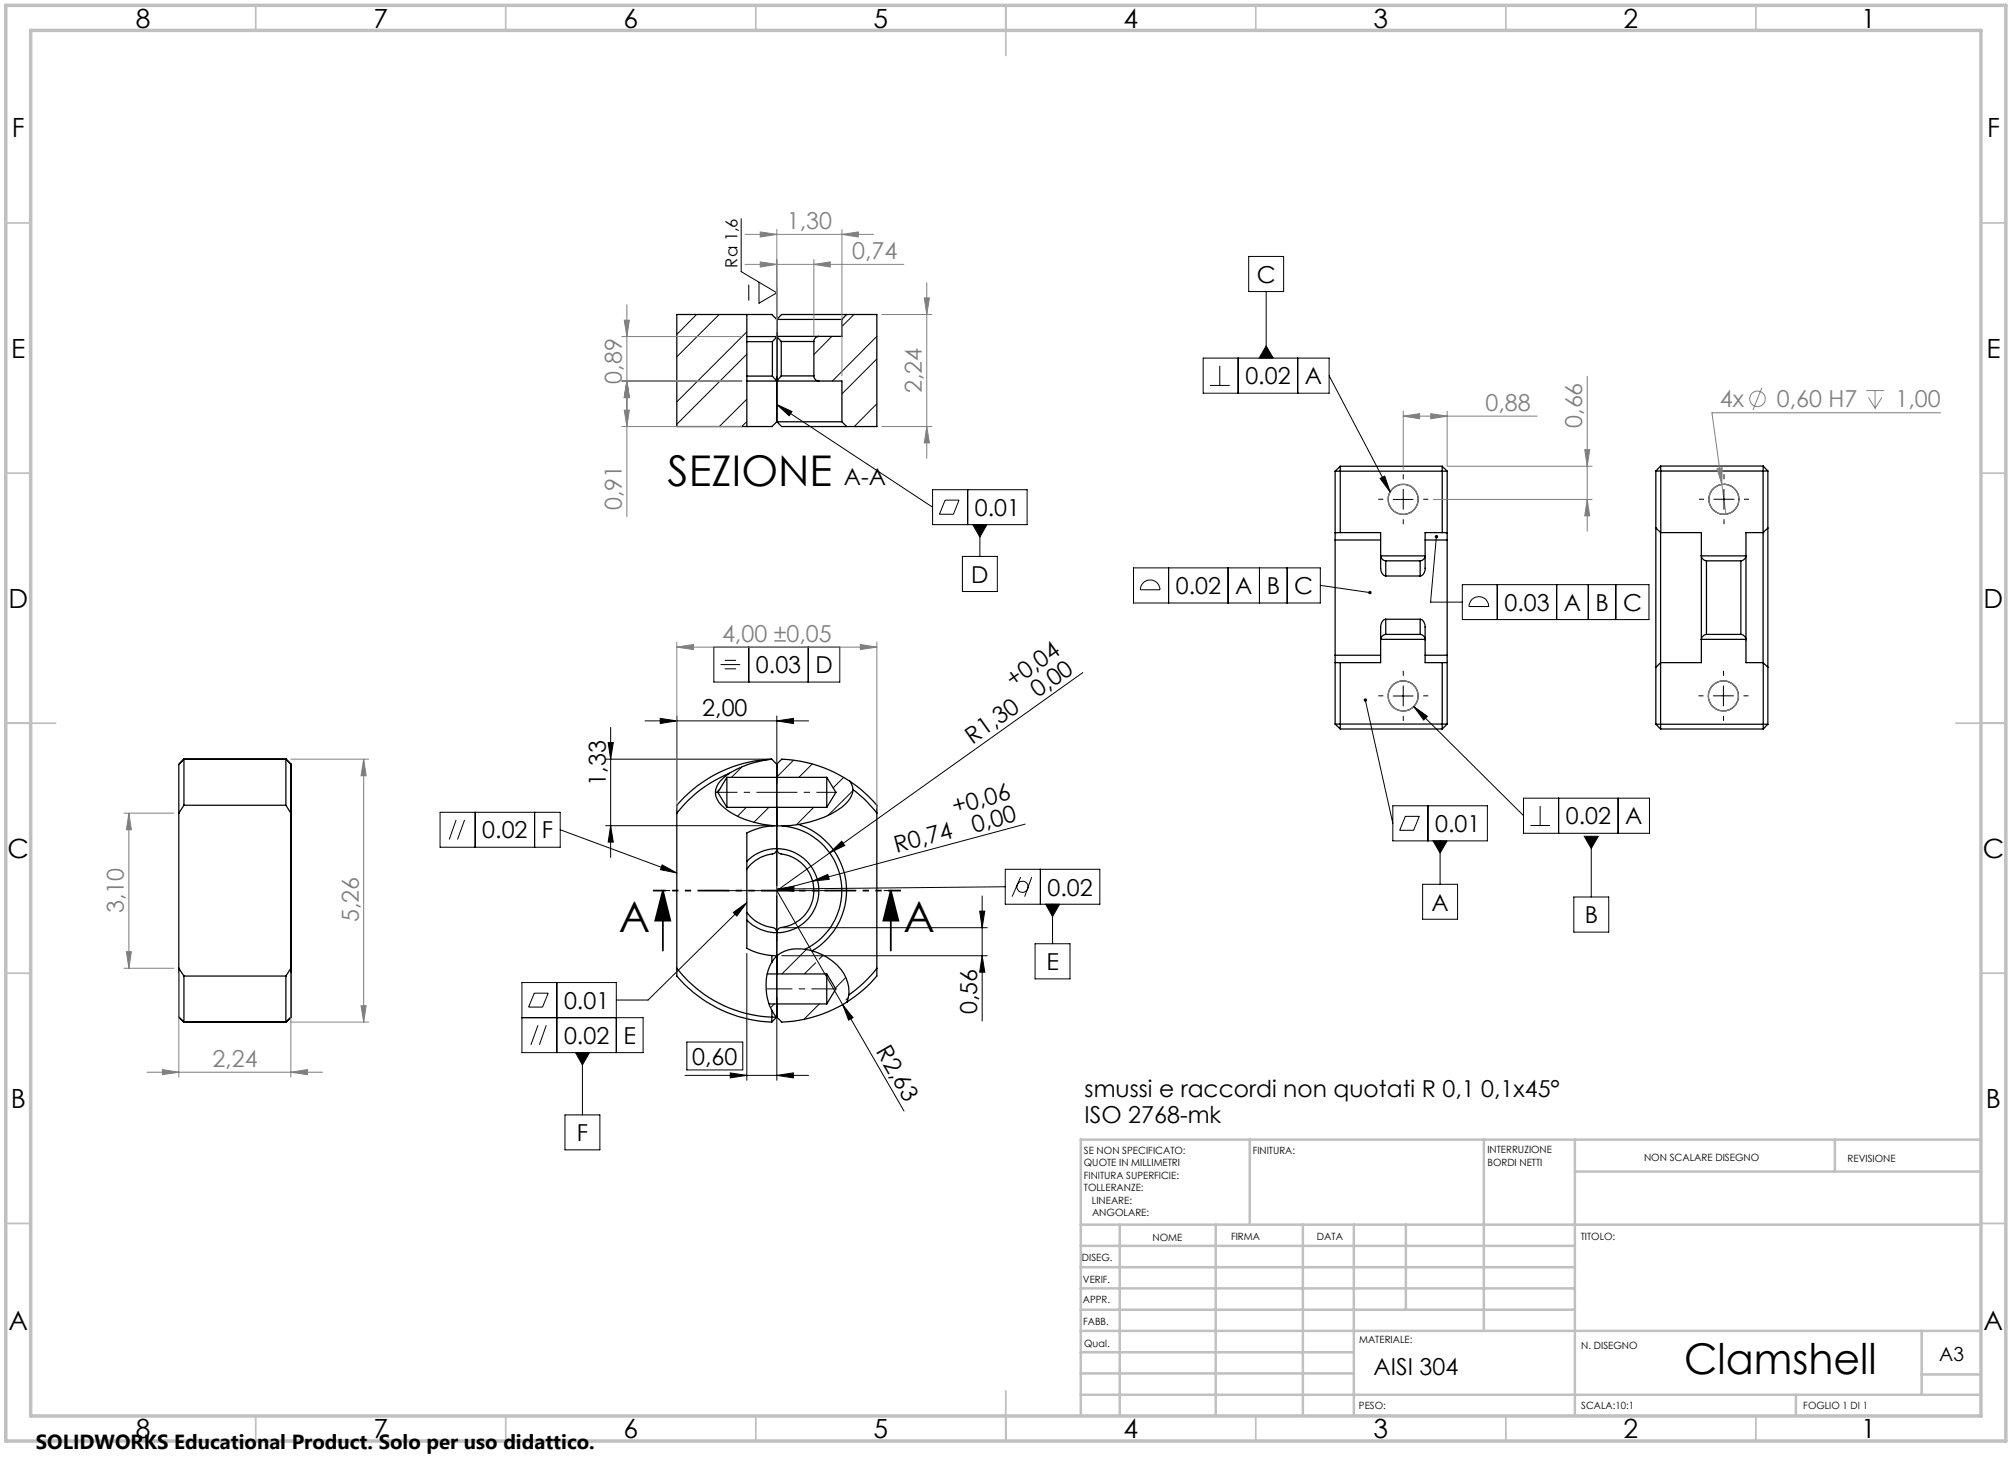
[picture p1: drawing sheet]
<svg xmlns="http://www.w3.org/2000/svg" width="402mm" height="291mm" viewBox="0 0 402 291" stroke-linecap="round" stroke-linejoin="round" font-family="sans-serif">
<g fill="none" stroke="#000" stroke-width=".25">
<path d="M149.4 75.2h5.1M149.4 76.2h6M149.4 67.3h6M149.4 68.3h5.1M149.4 62.9h5l1 1M149.4 62.9h-14v22.4h14M149.4 62.9v22.4M154.5 75.2l.9 1M154.5 68.3v6.9M155.4 76.2h.1M155.4 67.3l-.9 1M155.4 76.2h8.3"/>
<path d="M155.4 63.9h13M155.4 67.3l.8 1M155.4 67.3h8.3M155.4 63.9v20.4M156.2 75.2l-.8 1M156.2 75.2h6.6M156.2 68.3h6.6M156.2 68.3v6.9M162.8 75.2a1.02 1.02 0 0 0 .9 1M162.8 68.3v6.9M163.7 67.3a1.02 1.02 0 0 0-.9 1M163.7 76.2h4.7v8.1"/>
<path d="M168.4 63.9v3.4h-4.7M169.3 62.9h-13l-.9 1M169.3 62.9h6.1v22.4h-6.1M169.3 62.9l-.9 1M155.4 84.3l-1 1h-5M155.4 84.3h.1M155.4 84.3h13M155.4 84.3l.9 1h13M168.4 84.3l.9 1M267 94.2v12.3M267 94.2h22.4M268 93.2v13.3"/>
<path d="M268 93.2h20.4M268 93.2l-1 1M288.4 93.2v13.3M288.4 93.2l1 1M289.4 94.2v12.3M331.1 94.2v11.3M331.1 94.2h22.4M332.1 93.2h20.5M332.1 93.2v13.3M332.1 93.2l-1 1M352.6 93.2v13.3M352.6 93.2l.9 1"/>
<path d="M353.5 94.2v11.4M267 106.5v1.5M267 108v23M267 108h9.1M268 106.5h-1M268 106.5h8.1v4.6M276.1 111.1l.4 .8 .6 .2M276.1 111.1v1a3.8 3.8 0 0 0 .6 2.9l.4 .2M276.1 111.1h.1M276.1 111.1h8.9M277.1 112.1v3.1M277.1 112.1h6.9"/>
<path d="M277.1 115.2h6.9M284 112.1v3.1M285 111.1v1a4 4 0 0 1-.6 2.9l-.4 .2M285 111.1l-.1 .5-.3 .3-.6 .2M285 111.1h.1M285 108h4.4M288.4 106.5h1M288.4 106.5h-3.4v4.6M289.4 106.5v1.5M289.4 108v23M331.1 105.5v27.9M331.1 105.5l1 1"/>
<path d="M332.1 106.5v26M332.1 106.5h8.1v4.6M340.2 111.1h.1M340.2 111.1l.5 .8 .6 .2M340.2 111.1v16.8M340.2 111.1h9M341.3 112.1v14.7M341.3 112.1h6.8M348.1 112.1v14.7M349.2 111.1h.1M349.2 111.1l-.5 .8-.6 .2M349.2 111.1v16.8"/>
<path d="M352.6 106.5v26M352.6 106.5h-3.4v4.6M353.5 105.6v27.8M353.5 105.6l-.9 .9M267 132.4l1 .1M267 131v1.4M267 131h9.1M267 132.4v12.4M268 132.5v13.2M276.1 127.8v.1M276.1 127.8h8.9M276.1 127.9v4.6h-8.1"/>
<path d="M277.1 126.8l-.6 .3-.4 .7M277.1 123.8a1.66 1.66 0 0 0-1 2v2.1M277.1 123.8v3M277.1 126.8h6.9M277.1 123.8h6.9M284 126.8l.4 .1 .5 .4 .1 .5M284 123.8a1.58 1.58 0 0 1 1 2v2.1M284 123.8v3M285 127.8v.1M285 131h4.4M285 127.9v4.6h3.4M288.4 132.5v13.2"/>
<path d="M289.4 131v1.4M289.4 132.4l-1 .1M289.4 132.4v12.4M331.1 133.4v11.4M332.1 132.5v13.2M332.1 132.5l-1 .9M340.2 127.8v.1M340.2 127.8h9M340.2 127.9v4.6h-8.1M341.3 126.8l-.6 .3-.5 .7M341.3 126.8h6.8M348.1 126.8l.6 .3 .5 .7"/>
<path d="M349.2 127.8v.1M349.2 127.9v4.6h3.4M352.6 132.5h.1M352.6 132.5l.9 .9M352.6 132.5v13.2M353.5 133.4v11.4M36.7 151.8h.1M36.7 151.8l-.8 .8M36.7 151.8h20.5M57.2 151.8v.1M57.2 151.8l1 1M58.2 152.8l-1-1v9.2"/>
<path d="M58.2 152.8v9.8M58.2 152.8h.1M58.2 152.8v11.4M145.4 155.4l-1.8 3 1.8 3M145.4 155.4v6M145.4 155.4h19.9M145.9 154.6a25.1 25.1 0 0 0-10.5 8M145.9 154.6l-.4 .2a4.3 4.3 0 0 0-2.3 4.5 6.9 6.9 0 0 0 3.5 3.5 18.9 18.9 0 0 0 7.7 2.2M154.3 151.8a26.5 26.5 0 0 0-18.9 9.2v34.1a26.1 26.1 0 0 0 18.9 9.2M154.3 151.8a20.5 20.5 0 0 0-8.4 2.8M154.3 151.8l1.1 1M155.4 152.8l.9-1a26.4 26.4 0 0 1 13.7 4.4"/>
<path d="M155.4 152.8v16.9M165.3 155.4v6M165.3 155.4l1.9 3-1.9 3M170 156.2a27.6 27.6 0 0 1 5.4 4.8v34.1a26.1 26.1 0 0 1-6 5.2M170 156.2l.3 .7 .3 .9M170.6 157.8a23.9 23.9 0 0 1 4.8 4.7M170.6 157.8a4.8 4.8 0 0 1-2.2 3.6 19.8 19.8 0 0 1-8.7 3.4M267 144.8h22.4M267 144.8l1 .9M268 145.7h20.4M289.4 144.8l-1 .9M331.1 144.8h22.4"/>
<path d="M331.1 144.8l1 .9M332.1 145.7h20.5M353.5 144.8l-.9 .9M35.8 162.6v31M36.8 161v-9.2l-1 1v9.8M36.8 161l-1 1.6M36.8 161h20.4M57.2 161l1 1.6M58.2 162.6v31M58.2 164.2v27.8M58.2 164.2h.1M145.4 161.4h19.9"/>
<path d="M154.4 165.1a13.3 13.3 0 0 0-5 1.4v23.1a12.5 12.5 0 0 0 5 1.4M154.4 165v.1M154.4 165l2 .1M154.9 165.1h-.5M155.4 169.7a8.5 8.5 0 0 0-6 2.5M155.4 169.7l-.2 .5-.3 .4a7.7 7.7 0 0 0-5.5 3.2M155.4 169.7h.1M155.4 169.7a8.4 8.4 0 0 1 8.4 8.4 8.4 8.4 0 0 1-8.4 8.4M155.4 169.7l.1 .5 .3 .4a7.5 7.5 0 0 1 7 7.5 7.5 7.5 0 0 1-7 7.4l-.3 .4-.1 .5M156.4 165.1a13 13 0 0 1 11.7 10.6 13 13 0 0 1-7.1 14.1M159.7 164.8a13.9 13.9 0 0 1 9.5 11.8 13.9 13.9 0 0 1-6.8 13.5M159.7 164.8l-3.3 .3"/>
<path d="M35.8 193.6v9.8l1 .9v-9.2M35.8 193.6l1 1.5M36.8 195.1h20.4M57.2 195.1v9.2l1-.9M58.2 193.6v9.8M58.2 192h.1M58.2 193.6l-1 1.5M58.2 192v11.4M135.4 193.6a25.4 25.4 0 0 0 19 9.8M149.4 182.4a8.1 8.1 0 0 0 5.4 3.1l.4 .4 .2 .5M149.4 183.9a8.3 8.3 0 0 0 6 2.6M153.4 194.7h11.9"/>
<path d="M154.4 191l1 .1M154.4 192.3a10.6 10.6 0 0 0 0 9.7M154.4 191v1.3M155.4 191.1l-1 1.2M155.4 186.5v16.9M155.4 191.1h.1M155.4 186.4v.1M161 189.8l1.4 .3M161 189.8a6.8 6.8 0 0 0-5.6 1.3M162.4 190.1a9.6 9.6 0 0 1 7.3 7.1v1.7M165.3 194.7v6M165.3 194.7l1.8 2.9-1.8 3.1"/>
<path d="M169.7 198.9l-.3 1.4M175.4 193.6a25.1 25.1 0 0 1-5.7 5.3M36 203.5l.7 .8M36.7 204.3h.1M36.7 204.3h20.5M57.2 204.3h.1M58.2 203.4h.1M58.2 203.4l-1 .9M153.8 200.7h11.5M154.4 202l.8 1.4M154.4 203.4h.8M154.4 202v1.4"/>
<path d="M154.4 203.4l-.1 .9M155.2 203.4h.1M155.3 203.4l-1 .9M155.4 203.4h-.1M169.4 200.3a26.9 26.9 0 0 1-13.1 4l-.9-.9"/>
<circle cx="280.6" cy="99.8" r="3"/>
<circle cx="344.8" cy="99.8" r="2.99"/>
<circle cx="280.6" cy="139.1" r="3"/>
<circle cx="344.7" cy="139.1" r="2.99"/>
</g>
<g fill="none" stroke="#000" stroke-width=".2">
<path d="M148.2 43.7v10.6l7.2 4.2-3.6 2.1v-4.2M149.7 57v3.1M155.4 57.5v17.7M249.7 51.3h7v7h-7zM253.2 58.3v13.3M139.3 62.9l-3.9 4M143.8 62.9l-8.4 8.4M149.4 66.3l-14 14M149.4 79.8l-5.5 5.5M149.4 70.8l-14 14M166.4 67.3l-3.6 3.6M170.8 62.9l-2.4 2.4"/>
<path d="M175.4 67.3l-8.9 8.9M175.4 71.8l-7 7M240.6 71.6h25.2v7h-25.2zM242 77.1h3.9M243.9 73.1v4M247.6 71.6v7M253.2 69.2l1.4 2.4h-2.8zM259.5 71.6v7M265.8 75.1l12.2 23.3M149.4 84.3l-1.1 1M155.4 80.9l3 1.4-.6 .8zM155.4 80.9l31.1 20.5"/>
<path d="M175.4 80.7l-4.6 4.6M175.4 85.2l-.1 .1M186.5 97.9h18.9v7h-18.9zM189 100h2.8l-1.1 2.8h-2.8zM193.5 97.9v7M276 95.6l.9-.4 1.1 3.2zM278.6 99.8h4M280.6 97.8v4M342.7 99.8h4.1M344.8 97.8v4M192.5 111.2h6.9v7.1h-6.9zM194.5 104.9h2.9l-1.4 2.5z"/>
<path d="M196 104.9v6.3M226.7 113.5h37.3v7.1h-37.3zM228.5 116.6a1.96 1.96 0 0 1 2.2-.5 1.96 1.96 0 0 1 1.3 1.8h-3.9l.1-.8zM233.7 113.5v7.1M245.6 113.5v7.1M251.9 113.5v7.1M257.4 113.5v7.1M264 117l10 1.5M287.3 107.3l-1.2 13.1h6.3M292.4 116.9h37.4v7h-37.4zM294.4 119.8a1.96 1.96 0 0 1 2.1-.4 1.96 1.96 0 0 1 1.2 1.9h-3.9l.2-1zM299.4 116.9v7"/>
<path d="M311.3 116.9v7M317.6 116.9v7M323.1 116.9v7M142.8 129.4h25.1v7h-25.1zM144.1 132.9h3.9M144.9 132h2.3M144.9 133.7h2.3M149.7 129.4v7M161.6 129.4v7M216.6 134.5l-50.7 36M273 140l5.5 24.6M278.6 139.1h4"/>
<path d="M280.6 137.1v4M342.6 139.1h4.1M344.7 137.1v4M121.1 151.8h33.3M121.6 148.5h1.1l-.6 3.3zM122.1 145.4v26M129 144.1h32.7M132 143.6l3.4 .5-3.4 .5zM135.4 143.1v16.9M144 157.7l-.9 .9M148.4 153.3l-2.1 2.1M155.4 144.1l3.3-.5v1z"/>
<path d="M155.4 143.1v72.9M158.7 152l-3.5 3.4M162.4 152.7l-2.6 2.7M168.7 155.4l-2.1 2.1M170.6 158.1l-5 4.9M282.7 141.3l2.8 1.9-.8 .7zM282.7 141.3l22 21.8M304.7 159.6h25.2v7h-25.2zM311.7 159.6v7M323.6 159.6v7M88 162.4h24v7h-24zM91.2 163.9l-1.4 3.9"/>
<path d="M92.9 163.9l-1.4 3.9M95 162.4v7M106.9 162.4v7M112 165.9l23.4 8.6M121.1 165.1h33.3M122.1 165.1l.6 3.3h-1.1zM132.4 172.9l3 1.6-3.3-.6zM145.4 178.1h19.9M149.2 161.4l-1.7 1.8M153.8 161.4l-3 3M155.4 178.1l13.1 22.7M155.5 177.7l3.3-.5v1z"/>
<path d="M162.5 176.2l3-1.4 .3 1zM162.7 161.4l-3.4 3.5M165.9 170.5l2.4-2.3 .6 .8zM165.9 170.5l-10.5 7.6M196.4 179.1v25M201 173.8h18.9v7h-18.9zM201 177.3l-45.5 .4M204.1 175.3l-1.7 4M205 164.8l-49.6 13.3M206.3 175.3l-1.4 4M208.1 173.8v7M278.5 161.1h19v7h-19z"/>
<path d="M281 163.2h2.8l-1.1 2.8h-2.8zM284.5 176.8h7v7h-7zM285.6 161.1v7M286.6 168.1h2.8l-1.4 2.4zM288 168.1v8.7M306.1 165h3.9M308 161.1v3.9M314.7 179.3h7v7h-7zM316.8 167.2h2.8l-1.4 2.4zM318.2 167.2v12.1M106.8 198.6h2.8l-1.1 2.7h-2.8zM111.4 196.4v14"/>
<path d="M146.6 182.4l2.8-1.9-2.1 2.6zM149.4 180.5l-19.8 19.4h-6.4M149.4 190.6v25.4M156.3 191.1h41.1M156.3 185.5h41.1M161.2 189.8l-4.8 4.9M163.1 192.5l-2.2 2.2M164.6 191l-.8 .7M169.1 195.4l-2 2.1M169.7 199.4l-.5 .5M195.9 182.1h1l-.5 3.4zM196.4 191.1l.5 3.3h-1z"/>
<path d="M207 188.7h7v7h-7zM209.1 180.8h2.8l-1.4 2.4zM210.5 180.8v7.9M104.4 203.5h24.2v6.9h-24.2v-14h18.8v14M107.6 205l-1.4 3.9M109.2 205l-1.3 3.9M115.1 210.4h2.8l-1.4 2.5zM116.5 210.4v12.5M137 215h24.7M137.4 208.3h11.1v5.6h-11.1zM146 214.5l3.4 .5-3.4 .5zM154.9 200.7l-.8 .8"/>
<path d="M155.4 215l3.3-.5v1zM163.9 200.7l-3.1 3.1M168.5 200.8l2.1 2.7-.9 .5zM168.5 200.8l12.3 21.3M113 222.9h7v7h-7z"/>
<circle cx="204.5" cy="177.3" r="1.12"/>
</g>
<g fill="none" stroke="#808080" stroke-width=".2">
<path d="M149 46.9h25.7M149 52.9h31.8M152 46.4l3.4 .5-3.4 .5zM152 52.4l3.4 .5-3.4 .5zM155.4 45.9v29.3M162.8 52.9l3.2-.5v1zM162.8 51.9v15.4M168.4 46.9l3.3-.5v1zM168.4 45.9v29.3M184.8 59.6h1.1l-.6 3.3zM185.3 56.5v35.1M124.3 76.2h24.1"/>
<path d="M124.3 67.3h24.1M124.8 64h1.1l-.5 3.3zM125.4 76.2l.5 3.3h-1.1zM125.4 60.9v42.4M176.3 62.9h10.1M317.4 75.2v31M352.3 77.5l-1.7 4.5M373.2 78.1h3.6M373.7 79.5l1.3 2.1M375 78.1v3.5M376.3 79.5l-1.3 2.1M124.3 85.3h24.1"/>
<path d="M124.8 82h1.1l-.5 3.3zM176.3 85.3h10.1M185.3 85.3l.6 3.3h-1.1zM280.6 83.2l3.3-.5v1zM280.6 82.2v11.6M280.6 83.2h26.8M286.1 82.7l3.3 .5-3.3 .5zM286.6 99.8h31.8M289.4 82.2v11h29M316.9 89.9h1l-.5 3.3zM317.4 99.8l.5 3.3h-1zM343.4 93.7l1-.2-.1 3.3z"/>
<path d="M344.3 96.8l.9 6M388.1 82.5h-45.7l1.9 14.3M135.4 129.4l3.3-.6v1.1zM135.4 128.4v33.2M135.4 129.4h40M172 128.8l3.4 .6-3.4 .5zM175.4 128.4v33.1M58.2 151.8h15.5M72.7 151.8l.5 3.3h-1zM72.7 151.8v52.5M24.8 162.6h10M25.8 162.6l.5 3.3h-1z"/>
<path d="M25.8 162.6v31M24.8 193.6h10M25.3 190.3h1l-.5 3.3zM35.8 194.6v20.7M58.2 194.6v20.7M29.4 214.4h35.1M32.5 213.8l3.3 .6-3.3 .5zM58.2 214.4l3.3-.6v1.1zM58.2 204.3h15.5M72.2 201.1h1l-.5 3.2z"/>
<circle cx="351.5" cy="79.8" r="1.56"/>
</g>
<path d="M132.6 178.1l1.4 6h-3zM132.6 178.1v12M178.1 178.1l1.6 6h-3zM178.1 178.1v12" fill="none" stroke="#000" stroke-width=".35"/>
<g fill="none" stroke="#808080" stroke-width=".25">
<circle cx="280.6" cy="99.8" r="3"/>
<circle cx="344.7" cy="99.8" r="3"/>
<circle cx="280.6" cy="139.1" r="3"/>
<circle cx="344.7" cy="139.1" r="2.99"/>
</g>
<path d="M143.4 158.4h12M155.4 158.4h12" fill="none" stroke="#000" stroke-width=".2" stroke-dasharray="15.2 1.3 1.3 1.3" stroke-dashoffset="11.1" stroke-linecap="butt"/>
<path d="M153.4 197.7h14" fill="none" stroke="#000" stroke-width=".2" stroke-dasharray="15.2 1.3 1.3 1.3" stroke-dashoffset="10.1" stroke-linecap="butt"/>
<path d="M155.4 158.1v-4M135.4 178.1h-4M175.4 178.1h3.9M155.4 198.1v3.9" fill="none" stroke="#000" stroke-width=".2" stroke-dasharray="15.2 1.3 1.3 1.3" stroke-dashoffset="15.2" stroke-linecap="butt"/>
<path d="M180.2 178.1h-49.6" fill="none" stroke="#000" stroke-width=".35" stroke-dasharray="6.4 1.3 1.3 1.3 1.3 1.3" stroke-dashoffset="3.8" stroke-linecap="butt"/>
<g fill="none" stroke="#000" stroke-width=".2" stroke-dasharray="15.2 1.3 1.3 1.3" stroke-linecap="butt">
<path d="M276.6 99.8h-1M280.6 95.8v-1M284.6 99.8h1M340.8 99.8h-1M344.8 95.8v-1M348.8 99.8h1M280.6 103.8v1M344.8 103.8v1M276.6 139.1h-1M280.6 135.1v-1M284.6 139.1h1M340.7 139.1h-1"/>
<path d="M344.7 135.1v-1M348.7 139.1h1M280.6 143.1v1M344.7 143.1v1"/>
</g>
<g fill="none" stroke="#c0c0c0" stroke-width=".35">
<path d="M51.1 1.1v5M101.1 1.1v5M151.2 1.1v5M201.1 1.1v10M251.1 1.1v5M301.2 1.1v5M351.1 1.1v5M1.2 44.6h4.9M396.2 44.6h4.9M1.2 94.6h4.9M396.2 94.6h4.9M1.2 144.6h9.9"/>
<path d="M391.1 144.6h10M1.2 194.6h4.9M396.2 194.6h4.9M1.2 244.6h4.9M396.2 244.6h4.9M201.1 278.1v10M51.1 283.1v5M101.1 283.1v5M151.2 283.1v5M251.1 283.1v5M301.2 283.1v5M351.1 283.1v5"/>
</g>
<g fill="none" stroke="#c0c0c0" stroke-width=".5">
<path d="M249.9 227.8v17M296.7 227.8v38.3M314.9 227.8v55.3M314.9 234.2h81.3M366.9 227.8v6.4M396.2 227.8h-180.1v55.3M216.1 244.8h180.1M216.1 257.6h98.8M216.1 253.3h98.8M216.1 249.1h98.8M223.9 244.8v38.3M243.1 244.8v38.3"/>
<path d="M260.6 244.8v38.3M270.7 244.8v38.3M281.2 244.8v17M216.1 278.8h180.1M216.1 261.8h98.8M216.1 274.6h54.6M216.1 270.3h54.6M216.1 266.1h180.1M359.2 278.8v4.3M384.3 266.1v12.7M384.3 274.8h11.9"/>
</g>
<path d="M1.2 1.1h399.9v287h-399.9zM6.1 6.1h390.1v277h-390.1z" fill="none" stroke="#c0c0c0" stroke-width=".7"/>
<g fill="#000">
<path d="M162.5 176.2l3-1.4 .3 1zM165.9 170.5l2.4-2.3 .6 .8zM168.5 200.8l2.1 2.7-.9 .5z"/>
<path d="M122.1 165.1l.6 3.3h-1.1zM121.6 148.5h1.1l-.6 3.3z"/>
<path d="M178.1 178.1l1.6 6h-3zM132.6 178.1l1.4 6h-3z"/>
<path d="M146.6 182.4l2.8-1.9-2.1 2.6zM155.5 177.7l3.3-.5v1zM132.4 172.9l3 1.6-3.3-.6zM115.1 210.4l1.4 2.5 1.4-2.5zM209.1 180.8l1.4 2.4 1.4-2.4zM155.4 80.9l3 1.4-.6 .8zM194.5 104.9l1.5 2.5 1.4-2.5z"/>
<path d="M196.4 191.1l.5 3.3h-1zM195.9 182.1h1l-.5 3.4z"/>
<path d="M155.4 215l3.3-.5v1zM146 214.5l3.4 .5-3.4 .5zM155.4 144.1l3.3-.5v1zM132 143.6l3.4 .5-3.4 .5z"/>
</g>
<g fill="#808080">
<path d="M32.5 213.8l3.3 .6-3.3 .5zM58.2 214.4l3.3-.6v1.1zM135.4 129.4l3.3-.6v1.1zM172 128.8l3.4 .6-3.4 .5zM280.6 83.2l3.3-.5v1zM286.1 82.7l3.3 .5-3.3 .5zM343.4 93.7l.9 3.1 .1-3.3z"/>
<path d="M317.4 99.8l.5 3.3h-1zM316.9 89.9h1l-.5 3.3z"/>
<path d="M25.8 162.6l.5 3.3h-1zM25.3 190.3h1l-.5 3.3zM72.7 151.8l.5 3.3h-1zM72.2 201.1h1l-.5 3.2z"/>
</g>
<path d="M273.7 118.2v.1a.33 .33 0 0 0 .1 .5 .33 .33 0 0 0 .5-.3h-.3h.3a.33 .33 0 0 0-.2-.3 .33 .33 0 0 0-.4 0zM272.8 139.7a.34 .34 0 0 0 .1 .6 .34 .34 0 0 0 .5-.3 .34 .34 0 0 0-.4-.4v.4v-.4zM282.7 141.3l2.8 1.9-.8 .7zM276 95.6l.9-.4 1.1 3.2zM287.1 107a.34 .34 0 0 0 0 .6 .34 .34 0 0 0 .5-.2 .34 .34 0 0 0-.3-.5v.4v-.4zM286.6 168.1l1.4 2.4 1.4-2.4zM253.2 69.2l1.4 2.4h-2.8zM316.8 167.2l1.4 2.4 1.4-2.4z" fill="#000"/>
<g fill="#808080">
<path d="M168.4 46.9l3.3-.5v1zM152 46.4l3.4 .5-3.4 .5zM162.8 52.9l3.2-.5v1zM152 52.4l3.4 .5-3.4 .5z"/>
<path d="M125.4 76.2l.5 3.3h-1.1zM124.8 82h1.1l-.5 3.3zM124.8 64h1.1l-.5 3.3zM125.4 76.2l.5 3.3h-1.1z"/>
<path d="M185.3 85.3l.6 3.3h-1.1zM184.8 59.6h1.1l-.6 3.3z"/>
</g>
<g font-size="8.5">
<text x="133.5" y="97.1">SEZIONE</text>
<text x="123.7" y="186.3">A</text>
<text x="180.7" y="186.3">A</text>
<text x="336.8" y="274.8">Clamshell</text>
</g>
<g font-size="5.3">
<text x="27.2" y="5.5">8</text>
<text x="74.7" y="5.5">7</text>
<text x="124.7" y="5.5">6</text>
<text x="174.7" y="5.5">5</text>
<text x="224.7" y="5.5">4</text>
<text x="274.7" y="5.5">3</text>
<text x="324.7" y="5.5">2</text>
<text x="372.2" y="5.5">1</text>
<text x="2.4" y="27.3">F</text>
<text x="397.4" y="27.3">F</text>
<text x="2.2" y="71.5">E</text>
<text x="397.2" y="71.5">E</text>
<text x="1.7" y="121.5">D</text>
<text x="396.7" y="121.5">D</text>
<text x="1.5" y="171.5">C</text>
<text x="396.5" y="171.5">C</text>
<text x="2.1" y="221.5">B</text>
<text x="397.1" y="221.5">B</text>
<text x="1.7" y="265.8">A</text>
<text x="396.7" y="265.8">A</text>
<text x="27.2" y="287.5">8</text>
<text x="74.7" y="287.5">7</text>
<text x="124.7" y="287.5">6</text>
<text x="174.7" y="287.5">5</text>
<text x="224.7" y="287.5">4</text>
<text x="274.7" y="287.5">3</text>
<text x="324.7" y="287.5">2</text>
<text x="372.2" y="287.5">1</text>
</g>
<g font-size="4.7" fill="#808080">
<text x="157.3" y="45.8">1,30</text>
<text x="170.4" y="51.8">0,74</text>
<text x="124.4" y="76.7" transform="rotate(-90 124.4 76.7)">0,89</text>
<text x="184.4" y="78.6" transform="rotate(-90 184.4 78.6)">2,24</text>
<text x="297.1" y="82.2">0,88</text>
<text x="343.9" y="81.4">4x</text>
<text x="355.3" y="81.4">0,60 H7</text>
<text x="379.1" y="81.4">1,00</text>
<text x="316.4" y="85.5" transform="rotate(-90 316.4 85.5)">0,66</text>
<text x="124.4" y="102" transform="rotate(-90 124.4 102)">0,91</text>
<text x="144.4" y="128.3">4,00 ±0,05</text>
<text x="24.8" y="182.6" transform="rotate(-90 24.8 182.6)">3,10</text>
<text x="71.7" y="184.4" transform="rotate(-90 71.7 184.4)">5,26</text>
<text x="42.5" y="213.3">2,24</text>
</g>
<g font-size="4.7">
<text x="251.3" y="56.5">C</text>
<text x="249.1" y="76.9">0.02</text>
<text x="261" y="76.9">A</text>
<text x="168.8" y="97.1">A-A</text>
<text x="195" y="103.1">0.01</text>
<text x="194.2" y="116.5">D</text>
<text x="235.1" y="118.8">0.02</text>
<text x="247" y="118.8">A</text>
<text x="253.3" y="118.8">B</text>
<text x="258.8" y="118.8">C</text>
<text x="300.9" y="122.1">0.03</text>
<text x="312.8" y="122.1">A</text>
<text x="319.1" y="122.1">B</text>
<text x="324.6" y="122.1">C</text>
<text x="151.2" y="134.6">0.03</text>
<text x="163.1" y="134.6">D</text>
<text x="202.6" y="137.6" transform="rotate(-35 202.6 137.6)">+0,04</text>
<text x="140.4" y="143.1">2,00</text>
<text x="207.6" y="139.6" transform="rotate(-35 207.6 139.6)">0,00</text>
<text x="194.5" y="148.9" transform="rotate(-35 194.5 148.9)">R1,30</text>
<text x="121.1" y="157" transform="rotate(-90 121.1 157)">1,33</text>
<text x="96.5" y="167.6">0.02</text>
<text x="108.4" y="167.6">F</text>
<text x="190.9" y="162.8" transform="rotate(-15 190.9 162.8)">+0,06</text>
<text x="194.8" y="166.5" transform="rotate(-15 194.8 166.5)">0,00</text>
<text x="287" y="166.3">0.01</text>
<text x="313.1" y="164.8">0.02</text>
<text x="325" y="164.8">A</text>
<text x="179.3" y="170.6" transform="rotate(-15 179.3 170.6)">R0,74</text>
<text x="209.5" y="179">0.02</text>
<text x="286.3" y="182">A</text>
<text x="316.9" y="184.6">B</text>
<text x="209.3" y="193.9">E</text>
<text x="112.8" y="201.7">0.01</text>
<text x="195.4" y="202.8" transform="rotate(-90 195.4 202.8)">0,56</text>
<text x="112.8" y="208.7">0.02</text>
<text x="124.7" y="208.7">E</text>
<text x="138.4" y="212.9">0,60</text>
<text x="175.1" y="210.2" transform="rotate(60 175.1 210.2)">R2,63</text>
<text x="216.9" y="219.4">smussi e raccordi non quotati R 0,1 0,1x45°</text>
<text x="216.9" y="224.5">ISO 2768-mk</text>
<text x="115.4" y="228.1">F</text>
<text x="274.7" y="274.9">AISI 304</text>
</g>
<text font-size="4.1" x="7.2" y="289.7">SOLIDWORKS Educational Product. Solo per uso didattico.</text>
<text font-size="3.9" x="387.8" y="272.1">A3</text>
<text font-size="3.3" x="147.5" y="53.5" transform="rotate(-90 147.5 53.5)">Ra 1,6</text>
<g font-size="2">
<text x="216.8" y="230.6">SE NON SPECIFICATO:</text>
<text x="216.8" y="233.1">QUOTE IN MILLIMETRI</text>
<text x="250.5" y="230.6">FINITURA:</text>
<text x="297.5" y="230.6">INTERRUZIONE</text>
<text x="297.5" y="233.1">BORDI NETTI</text>
<text x="328.8" y="232">NON SCALARE DISEGNO</text>
<text x="369.5" y="232.2">REVISIONE</text>
<text x="216.8" y="235.6">FINITURA SUPERFICIE:</text>
<text x="216.8" y="238.1">TOLLERANZE:</text>
<text x="218.4" y="240.6">LINEARE:</text>
<text x="218.4" y="243.1">ANGOLARE:</text>
<text x="230.5" y="248.1">NOME</text>
<text x="246.2" y="248">FIRMA</text>
<text x="263.4" y="248">DATA</text>
<text x="316.1" y="248">TITOLO:</text>
<text x="216.4" y="252.1">DISEG.</text>
<text x="216.6" y="256.4">VERIF.</text>
<text x="216.6" y="260.5">APPR.</text>
<text x="216.6" y="264.8">FABB.</text>
<text x="216.8" y="269.2">Qual.</text>
<text x="271.8" y="268.6">MATERIALE:</text>
<text x="316.2" y="269.7">N. DISEGNO</text>
<text x="271.8" y="281.6">PESO:</text>
<text x="316.2" y="281.7">SCALA:10:1</text>
<text x="360.6" y="281.7">FOGLIO 1 DI 1</text>
</g>
</svg>
